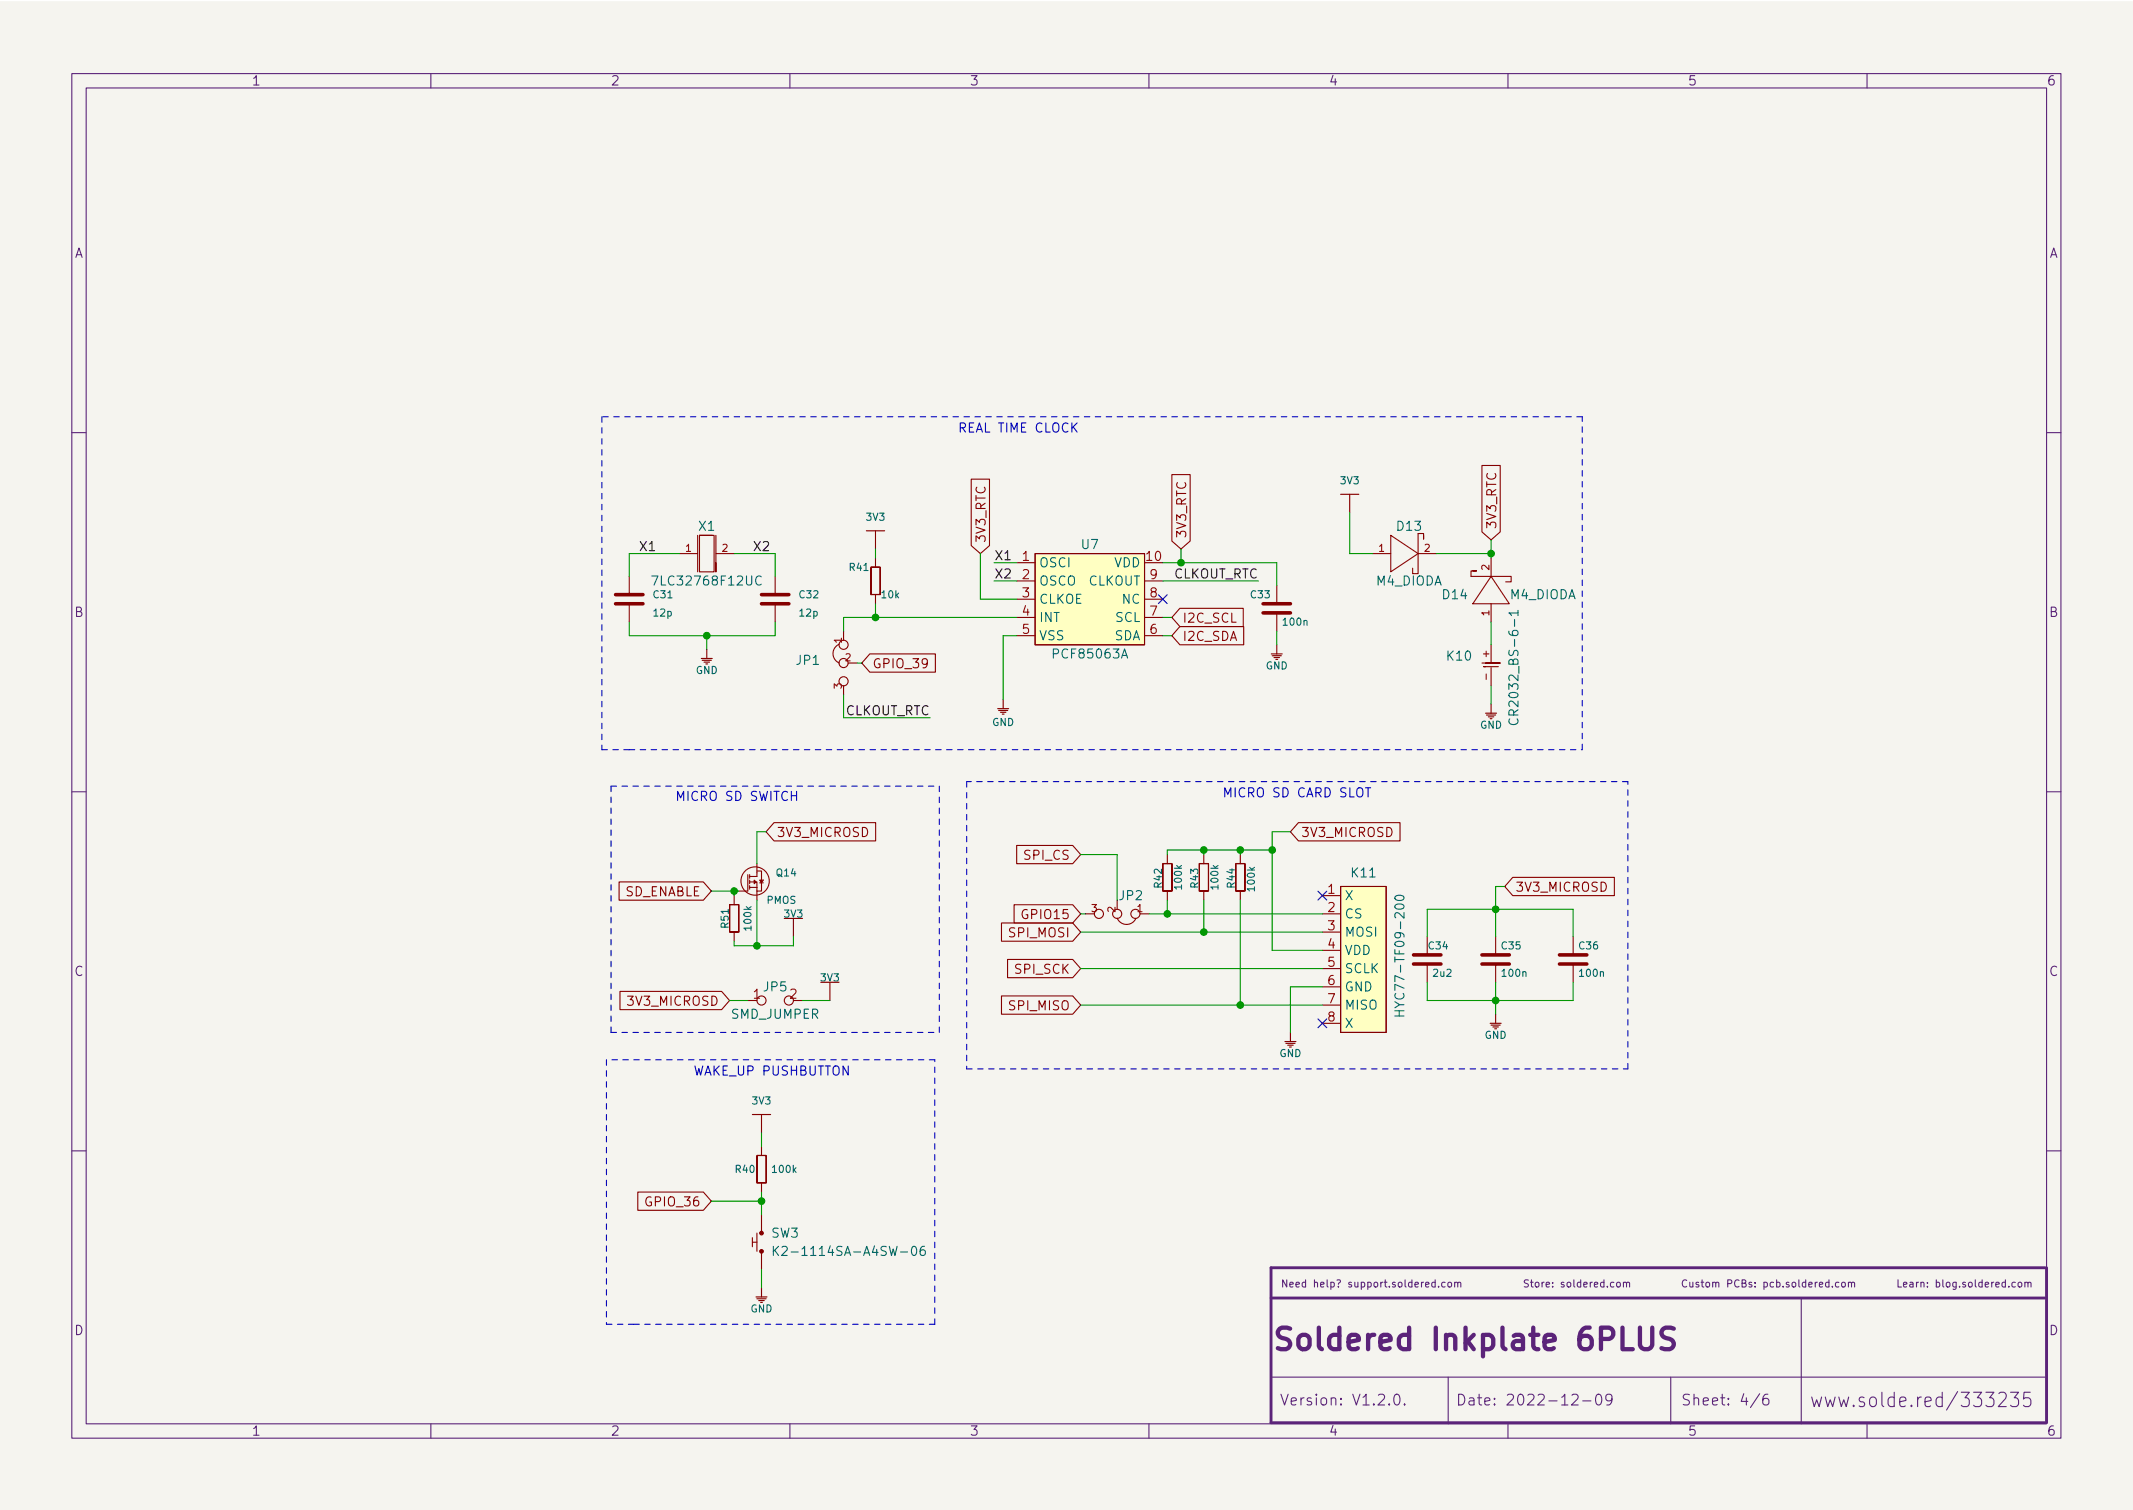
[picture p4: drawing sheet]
<svg xmlns="http://www.w3.org/2000/svg" width="297mm" height="210mm" viewBox="0 0 297 210" stroke-linecap="round" stroke-linejoin="round" font-family="sans-serif">
<path d="M0 .2h297v210.1h-297z" fill="#f5f4ef" stroke="#f5f4ef" stroke-width=".14"/>
<g fill="none" stroke="#5b2379" stroke-width=".15">
<path d="M10 10.2h277v190.1h-277zM12 12.2h273v186.1h-273zM60 10.2v2M110 10.2v2M160 10.2v2M210 10.2v2M260 10.2v2M10 60.2h2M285 60.2h2M10 110.2h2M285 110.2h2M10 160.2h2"/>
<path d="M199.9 178.6l-.3-.1-.2 .2 .1 .5h.4M199.9 178.2v1M200.3 179.1v.1M201.2 178.6l-.2-.1-.2 .2 .1 .5h.3M201.7 178.6l.3-.1 .1 .2v.3l-.1 .2h-.3l-.1-.2zM202.6 178.6l.1-.1 .3 .1v.6M202.6 178.5v.7M203 178.7l.1-.2 .3 .1v.6M225.2 178.6l.1-.1 .3 .1v.4v.2h-.3l-.1-.1zM226.1 178.6l.1-.1 .3 .1v.6M226.1 178.5v.7M226.5 178.7l.1-.2 .3 .1v.6"/>
<path d="M234.9 178.3a.47 .47 0 0 0-.7 .3 .47 .47 0 0 0 .5 .6l.2-.1M235.3 178.5l.1 .7h.2l.1-.1M235.7 178.5v.7M236.6 178.6l-.3-.1-.1 .2v.1l.4 .1v.3h-.4M236.9 178.5h.4M237 178.2v.9l.3 .1M237.6 178.6l.3-.1 .2 .2v.3l-.2 .2h-.3v-.2zM238.5 178.6l.1-.1 .3 .1v.6M238.5 178.5v.7M238.9 178.7l.2-.2 .2 .1 .1 .6M240.6 178.7h.5l.1-.2-.1-.2-.5-.1v1M242.2 178.3a.47 .47 0 0 0-.7 .3 .47 .47 0 0 0 .5 .6l.2-.1"/>
<path d="M242.6 178.7l.4-.1 .1-.1v-.2l-.5-.1v1h.4l.1-.1 .1-.2-.3-.2M243.9 178.6l-.2-.1-.1 .2v.1l.3 .1v.3h-.3M244.4 179.1v.1M244.4 178.6v.1M245.6 178.6l.3-.1 .2 .2-.1 .5h-.4M245.6 178.5v1M247 178.6l-.3-.1-.2 .2 .1 .5h.4M247.4 178.6l.3-.1 .2 .2-.1 .5h-.4M247.4 178.2v1M248.3 179.1v.1M249.1 178.6l-.2-.1-.2 .2 .1 .1 .3 .1v.3h-.4M249.6 178.6l.3-.1 .2 .2v.3l-.2 .2h-.3v-.2z"/>
<path d="M250.5 178.2v.9l.1 .1M251.5 178.6l-.3-.1-.2 .2 .1 .5h.4M251.5 178.2v1M251.9 178.9l.5-.1-.1-.2-.3-.1-.1 .2v.5h.4M252.8 178.5v.7M253.1 178.5l-.3 .2M253.4 178.9l.4-.1v-.2l-.3-.1-.1 .2v.5h.4M254.7 178.6l-.3-.1-.2 .2 .1 .5h.4M254.7 178.2v1M255.2 179.1v.1M256.1 178.6l-.3-.1-.2 .2 .1 .5h.4M256.5 178.6l.1-.1 .3 .1 .1 .4-.1 .2h-.3l-.1-.1z"/>
<path d="M257.4 178.6l.2-.1 .2 .1v.6M257.4 178.5v.7M257.8 178.7l.2-.2 .2 .1 .1 .6M280.6 178.6l-.2-.1-.2 .2 .1 .5h.3M281.1 178.6l.1-.1 .3 .1 .1 .4-.1 .2h-.3l-.1-.1zM282 178.6l.1-.1 .3 .1v.6M282 178.5v.7M282.4 178.7l.2-.2 .2 .1v.6M285 160.2h2M60 198.3v2M110 198.3v2M160 198.3v2"/>
<path d="M177 191.8h108M194.3 194.2a.36 .36 0 0 1 .6 .2 .77 .77 0 0 1-.4 1.2 1 1 0 0 1-.2-1.4zM195.6 195.5l.1 .1h-.1h-.1l.1-.1v.1M201.7 191.8v6.5M210 198.3v2M218.9 194.3l.2-.2 .5 .1a.41 .41 0 0 1 .1 .6l-.9 .8h1M220.4 195.1h1.2M222.4 194.2a.36 .36 0 0 1 .6 .2 .77 .77 0 0 1-.4 1.2 1 1 0 0 1-.2-1.4zM224.5 194.8l-.3 .3h-.3l-.3-.3v-.4l.2-.2 .4-.1 .2 .2a.99 .99 0 0 1-.3 1.3h-.3M232.7 191.8v6.5M245.1 194.1l-1.3 1.9M246.2 194.1a.59 .59 0 0 0-.7 .7v.5l.1 .3h.5l.2-.1v-.5l-.1-.2-.4-.1-.3 .3"/>
<path d="M250.8 180.7v17.6M260 198.3v2M270.5 194.6l-.5-.1-.4 .4v.6l.2 .3 .2 .1 .5-.1M270.5 193.9v2M272.6 193.8l-1.5 2.5M282.7 193.9h-.8l-.1 .9 .2-.2 .6 .1 .2 .3-.1 .7-.2 .2h-.5l-.2-.2"/>
</g>
<path d="M228.4 184.9v2.4l.1 .3 .4 .3h.6l.4-.3 .2-.3v-2.4M233.1 185l-.4-.1h-.8a.73 .73 0 0 0-.5 .7 .73 .73 0 0 0 .5 .7 1.1 1.1 0 0 1 1.2 .7 .77 .77 0 0 1-.6 .9h-.7l-.4-.2" fill="none" stroke="#5b2379" stroke-width=".6"/>
<path d="M284.8 176.5h-107.8v21.6h107.9M285 176.5v21.6M177 180.7h108" fill="none" stroke="#5b2379" stroke-width=".4"/>
<g fill="none" stroke="#840000" stroke-width=".15">
<path d="M94.6 77.1h2.6M97.2 74.5v5.1M97.4 74.5v5.1h2v-5.1h-2h1.8M99.7 74.5v5.1v-1.2M99.7 77.1h2.5M121.3 79v3.8zM121.3 79h1.3zM121.9 73.9v2.5M121.9 77.7v1.3M122.6 79v3.8zM135.3 66.7h2.5v9.3l-1.3 1.1-1.2-1.1zM141.6 78.4h2.5"/>
<path d="M144.1 77.1h15.3v12.7h-15.3zM163.2 66.1h2.5v9.2l-1.2 1.1-1.3-1.1zM188 68.8v2.6M191.1 77.1h2.6M193.7 74.5l3.8 2.6-3.8 2.5zM197.5 77.1h2.5M198.2 74.5v.6v-.8h-.7v5.6h-.8v-.8M205.1 79.5h.5h-.7v.8h5.5v.7h-.7M206.4 64.8h2.5v9.3l-1.3 1.1-1.2-1.1zM207.6 77.7v2.6M87.6 80.3v2.5M87.6 84.1v2.5"/>
<path d="M107.9 80.3v2.5M107.9 84.1v2.5M116.9 89.7a1.42 1.42 0 0 0-.9 1.3 1.42 1.42 0 0 0 .9 1.3M117.5 87.9v1.2M117.5 95.5v1.3M118.1 92.3h1.3M121.1 91.1h9.2v2.5h-9.2l-1.1-1.3zM121.3 82.8h1.3zM121.9 82.8v1.3M141.6 80.9h2.5M141.6 83.4h2.5M141.6 86h2.5"/>
<path d="M141.6 88.5h2.5M159.4 80.9h2.5M159.4 83.4h2.5M159.4 86h2.5M159.4 88.5h2.5M164.3 87.2h8.9v2.6h-8.9l-1.1-1.3zM164.3 84.7h8.8v2.5h-8.8l-1.1-1.2zM177.8 81.5v2.6M177.8 85.3v2.6M206.4 92.3h2.5h-2M206.9 92.8h-.3h2.1M207.6 80.3l2.6 3.8h-5.1z"/>
<path d="M207.6 84.1v2.5M207.6 89.8v2.5M207.6 93v2.5M107.8 114.5h14.1v2.6h-14.1l-1.1-1.3zM141.6 117.7h7.8l1.1 1.3-1.1 1.3h-7.8zM162.6 119v1.3M167.6 119v1.3M172.7 119v1.3M180.8 114.5h14.2v2.6h-14.2l-1.1-1.3zM86.2 122.8h11.7l1.2 1.3-1.2 1.2h-11.7zM86.3 138h14.2l1.1 1.3-1.1 1.3h-14.2zM101.6 129.8h1.3z"/>
<path d="M101.6 126v3.8zM101.6 126h1.3zM102.2 124.7v1.3M102.2 129.8v1.3M102.9 126v3.8zM104.1 139.3h1.3M104.1 121.8v2.3h-1.2M104.4 122.8h1v.8M104.4 121.8v.5M104.4 122.5v.6M104.4 123.3v.5M104.4 123.6h1"/>
<path d="M105 122.5l.3 .3-.3 .3zM105.4 121.3h.6v2.8h-.6M105.4 120.3v1.7h-1M105.4 123.6v1.7M105.8 122.5h.5l-.3 .4zM105.8 122.9h.5M110.5 139.3h1.3M110.5 127.9v2.5M115.6 136.8v2.5M139.5 128.5h9.9l1.1 1.3-1.1 1.3h-9.9zM139.5 138.7h9.9l1.1 1.2-1.1 1.3h-9.9zM140.3 133.6h9.1l1.1 1.3-1.1 1.2h-9.1z"/>
<path d="M141.2 126h8.2l1.1 1.2-1.1 1.3h-8.2zM151.1 127.2h1.3M155.6 125.3v1.3M155.6 127.8a1.42 1.42 0 0 0 1.3 .9 1.42 1.42 0 0 0 1.3-.8M158.7 127.2h1.3M161.9 124l1.3 .1zM161.9 120.3l.1 3.8zM161.9 120.2l1.3 .1zM162.6 124.1v1.2M163.2 120.3v3.8zM167 124l1.3 .1zM167 120.3v3.8z"/>
<path d="M167 120.2l1.3 .1zM167.6 124.1v1.2M168.3 120.3v3.8zM172.1 124l1.3 .1zM172.1 120.3v3.8zM172.1 120.2l1.3 .1zM172.7 124.1v1.2M173.4 120.3v3.8zM184.1 127.2h2.6M184.1 124.7h2.6M184.1 129.8h2.6M184.1 132.3h2.6"/>
<path d="M184.1 134.9h2.6M184.1 137.4h2.6M184.1 139.9h2.6M186.7 123.4h6.3v20.4h-6.3zM198.8 130.4v2.6M198.8 134.2v2.6M208.3 130.4v2.6M208.3 134.2v2.6M210.7 122.2h14.1v2.5h-14.1l-1.2-1.3zM219.1 130.4v2.6M219.1 134.2v2.6M106 155.2v2.5"/>
<path d="M106 159.6v1.3M184.1 142.5h2.6M88.8 166h9.1l1.2 1.3-1.2 1.2h-9.1zM104.8 173h.6M104.8 172.3v1.3M105.4 164.7h1.3zM105.4 160.9v3.8zM105.4 160.9h1.3zM105.4 171.7v2.5M106 164.7v1.3M106 169.2v2.5M106 174.2v2.6"/>
<path d="M106.7 160.9v3.8z"/>
<circle cx="117.5" cy="94.9" r=".63"/>
<circle cx="117.5" cy="89.8" r=".63"/>
<circle cx="117.5" cy="92.3" r=".63"/>
<circle cx="105.2" cy="122.7" r="1.97"/>
<circle cx="106" cy="139.3" r=".63"/>
<circle cx="109.9" cy="139.3" r=".63"/>
<circle cx="153" cy="127.2" r=".63"/>
<circle cx="155.6" cy="127.2" r=".63"/>
<circle cx="158.1" cy="127.2" r=".63"/>
</g>
<g fill="none" stroke="#006464" stroke-width=".15">
<path d="M90.8 80.2h.8l-.5 1.3M106 80.3a.51 .51 0 0 0-.6 0 .51 .51 0 0 0-.2 .6 .48 .48 0 0 0 .3 .5 .48 .48 0 0 0 .5-.1M211.4 85.3h-1.3l.4 .4M211.4 85v.7M210.2 100.1a.51 .51 0 0 0 0 .6 .51 .51 0 0 0 .7 .2 .48 .48 0 0 0 .4-.3 .48 .48 0 0 0 0-.5M194.4 124.8l.3-.1h.6l.2 .1v.3a.79 .79 0 0 1-1.3 0zM194.2 141.5h1.3M194.2 140.7h1.3M194.9 140.7v.8M107.7 173.5v1.3M107.9 174.1l.5 .7M108.4 173.5l-.7 .8"/>
<path d="M108.9 173.7l.2-.2h.3l.2 .2v.2v.2l-.8 .7h.8M127 173.7l.4-.2a.79 .79 0 0 1 0 1.3h-.3l-.1-.2-.1-.6zM128.7 173.5a.5 .5 0 0 0-.6 .6v.5l.2 .2h.3l.2-.1 .1-.4-.2-.2-.3-.1-.3 .3"/>
</g>
<g fill="none" stroke="#840000" stroke-width=".16">
<path d="M120.6 73.9h2.6M186.7 68.8h2.5M97.7 91.7h1.5M97.8 91.9h1.3M98 92.2h.8M98.4 90.4v1.3M138.9 98.7h1.6M139.1 98.9h1.2M139.3 99.2h.8M139.6 99.4h.2M139.7 97.4v1.3M177 91.1h1.6"/>
<path d="M177.2 91.3h1.2M177.4 91.6h.8M177.8 89.8v1.3M206.9 99.3h1.5M207 99.6h1.3M207.3 99.8h.7M207.6 98v1.3M109.2 127.9h2.6M114.3 136.8h2.5M104.8 155.2h2.5M178.9 145h1.6M179.1 145.3h1.2"/>
<path d="M179.3 145.5h.8M179.7 143.8v1.2M207.5 142.5h1.5M207.6 142.7h1.3M207.9 143h.8M208.3 141.2v1.3M106 179.3v1.3M105.3 180.6h1.5M105.4 180.8h1.3M105.7 181.1h.7"/>
</g>
<path d="M85.7 84.1h3.8M85.7 82.8h3.8M106 84.1h3.9M106 82.8h3.9M175.9 84.1h3.8M175.9 85.3h3.8M196.8 134.2h3.9M196.8 133h3.9M206.4 134.2h3.8M206.4 133h3.8M217.2 134.2h3.8M217.2 133h3.8" fill="none" stroke="#840000" stroke-width=".5"/>
<g fill="#ffffc2" stroke="#ffffc2" stroke-width=".14">
<path d="M186.7 123.4h6.3v20.4h-6.3z"/>
<path d="M144.1 77.1h15.3v12.7h-15.3z"/>
</g>
<g fill="#840000" stroke="#840000" stroke-width=".15">
<circle cx="106" cy="174.2" r=".25"/>
<circle cx="106" cy="171.7" r=".25"/>
</g>
<path d="M149.5 59.4l.5 .8M150 58.9l-.7 .7M110.2 110.8h.7M110.9 110.2v1.3M190.2 109.7h.7M190.5 109.7v1.3" fill="none" stroke="#0000c2" stroke-width=".15"/>
<g fill="none" stroke="#0000c2" stroke-width=".15" stroke-dasharray=".8 .8">
<path d="M83.8 58v46.4M220.3 58h-136.5M83.8 104.4h3.8M85.1 109.5v34.3M85.1 109.5h45.7M87.6 104.4h132.7M134.6 108.8v40M220.3 104.4v-46.4M226.7 108.8h-92.1M84.5 147.6v36.8M85.1 143.8h45.7M130.2 147.6h-45.7"/>
<path d="M130.8 143.8v-34.3M134.6 148.8h92.1M226.7 148.8v-40M84.5 184.4h3.8M88.3 184.4h41.9M130.2 184.4v-36.8"/>
</g>
<g fill="none" stroke="#009600" stroke-width=".15">
<path d="M94.6 77.1h-7v3.2M102.2 77.1h5.7v3.2M121.9 76.4v1.3M136.5 77.1v6.3h5.1M138.4 78.4h3.2M161.9 78.4h15.9v3.1M164.5 76.4v2M188 71.4v5.7h3.1M200 77.1h7.6M207.6 75.2v2.5M87.6 86.6v1.9h20.3v-1.9M98.4 88.5v1.9"/>
<path d="M117.5 96.8v3.1h12M119.4 92.3h.6M121.9 84.1v1.9M138.4 80.9h3.2M141.6 88.5h-1.9v8.9M141.6 86h-24.1v1.9M161.9 88.5h1.3M161.9 86h1.3M161.9 80.9h13.4M177.8 87.9v1.9M207.6 86.6v3.2M207.6 95.5v2.5"/>
<path d="M106.7 115.8h-1.3v4.5M150.5 119h5.1v6.3M167.6 118.4v.6M172.7 118.4v.6M177.2 118.4h-14.6v.6M179.7 115.8h-2.5v16.5h6.9M99.1 124.1h3.8M101.6 139.3h2.5M102.2 124.1v.6M105.4 125.3v6.4M110.5 130.4v1.3h-8.3v-.6M111.8 139.3h3.8"/>
<path d="M150.5 127.2h.6M150.5 129.8h33.6M150.5 139.9h33.6M150.5 134.9h33.6M160 127.2h24.1M162.6 125.3v1.9M167.6 125.3v4.5M172.7 125.3v14.6M184.1 137.4h-4.4v6.4M198.8 130.4v-3.8h20.3v3.8M198.8 136.8v2.5h20.3v-2.5M208.3 136.8v4.4"/>
<path d="M209.5 123.4h-1.2v7M106 157.7v1.9M99.1 167.3h6.9M106 166v3.2M106 176.8v2.5"/>
</g>
<path d="M161.3 82.8l1.2 1.2M162.5 82.8l-1.2 1.2M183.5 124.1l1.3 1.2M184.8 124.1l-1.3 1.2M183.5 141.9l1.3 1.2M184.8 141.9l-1.3 1.2" fill="none" stroke="#000084" stroke-width=".15"/>
<g fill="#009600" stroke="#009600" stroke-width=".15">
<circle cx="207.6" cy="77.1" r=".46"/>
<circle cx="162.6" cy="127.2" r=".46"/>
<circle cx="167.6" cy="118.4" r=".46"/>
<circle cx="167.6" cy="129.8" r=".46"/>
<circle cx="164.5" cy="78.4" r=".46"/>
<circle cx="105.4" cy="131.7" r=".46"/>
<circle cx="102.2" cy="124.1" r=".46"/>
<circle cx="106" cy="167.3" r=".46"/>
<circle cx="208.3" cy="139.3" r=".46"/>
<circle cx="208.3" cy="126.6" r=".46"/>
<circle cx="172.7" cy="139.9" r=".46"/>
<circle cx="98.4" cy="88.5" r=".46"/>
<circle cx="121.9" cy="86" r=".46"/>
<circle cx="177.2" cy="118.4" r=".46"/>
<circle cx="172.7" cy="118.4" r=".46"/>
</g>
<text font-size="4.2" fill="#5b2379" x="177" y="188">Soldered Inkplate 6PLUS</text>
<g font-size="2.8" fill="#5b2379">
<text x="252" y="196">www.solde.red/</text>
<text x="272.8" y="196">333235</text>
</g>
<g font-size="2.1" fill="#5b2379">
<text x="178.2" y="195.7">Version: V1.2.0.</text>
<text x="202.7" y="195.7">Date: 2022-12-09</text>
<text x="234" y="195.7">Sheet: 4/6</text>
</g>
<g font-size="1.8" fill="#5b2379">
<text x="35" y="11.9">1</text>
<text x="85" y="11.9">2</text>
<text x="135" y="11.9">3</text>
<text x="185" y="11.9">4</text>
<text x="235" y="11.9">5</text>
<text x="285" y="11.9">6</text>
<text x="10.3" y="35.9">A</text>
<text x="285.3" y="35.9">A</text>
<text x="10.3" y="85.9">B</text>
<text x="285.3" y="85.9">B</text>
<text x="10.3" y="135.9">C</text>
<text x="285.3" y="135.9">C</text>
<text x="10.3" y="185.9">D</text>
<text x="285.3" y="185.9">D</text>
<text x="35" y="199.9">1</text>
<text x="85" y="199.9">2</text>
<text x="135" y="199.9">3</text>
<text x="185" y="199.9">4</text>
<text x="235" y="199.9">5</text>
<text x="285" y="199.9">6</text>
</g>
<g font-size="1.8" fill="#0000c2">
<text x="133.3" y="60.2">REAL TIME CLOCK</text>
<text x="94" y="111.5">MICRO SD SWITCH</text>
<text x="170.2" y="111">MICRO SD CARD SLOT</text>
<text x="96.5" y="149.8">WAKE_UP PUSHBUTTON</text>
</g>
<g font-size="1.8" fill="#0f0f0f">
<text x="88.9" y="76.7">X1</text>
<text x="104.8" y="76.7">X2</text>
<text x="138.4" y="80.5">X2</text>
<text x="138.4" y="78">X1</text>
<text x="163.3" y="80.5">CLKOUT_RTC</text>
<text x="117.6" y="99.6">CLKOUT_RTC</text>
</g>
<g font-size="1.8" fill="#006464">
<text x="97.3" y="73.9">X1</text>
<text x="150.6" y="76.4">U7</text>
<text x="194.6" y="73.9">D13</text>
<text x="91.5" y="81.5">7LC32768F12UC</text>
<text x="144.7" y="79">OSCI</text>
<text x="144.7" y="81.5">OSCO</text>
<text x="151.5" y="81.5">CLKOUT</text>
<text x="155.1" y="79">VDD</text>
<text x="191.6" y="81.5">M4_DIODA</text>
<text x="201" y="83.4">D14</text>
<text x="210.3" y="83.4">M4_DIODA</text>
<text x="144.7" y="84.1">CLKOE</text>
<text x="144.7" y="86.6">INT</text>
<text x="144.7" y="89.1">VSS</text>
<text x="155.1" y="89.1">SDA</text>
<text x="155.3" y="86.6">SCL</text>
<text x="156.3" y="84.1">NC</text>
<text x="110.9" y="92.6">JP1</text>
<text x="146.9" y="91.7">PCF85063A</text>
<text x="201.6" y="92">K10</text>
<text x="211.5" y="99.5" transform="rotate(-90 211.5 99.5)">CR2032_BS-6-1</text>
<text x="155.9" y="125.3">JP2</text>
<text x="187.2" y="125.3">X</text>
<text x="188.3" y="122.2">K11</text>
<text x="187.2" y="127.9">CS</text>
<text x="187.2" y="130.4">MOSI</text>
<text x="187.2" y="133">VDD</text>
<text x="187.2" y="135.5">SCLK</text>
<text x="101.8" y="141.9">SMD_JUMPER</text>
<text x="106.4" y="138">JP5</text>
<text x="187.2" y="138">GND</text>
<text x="187.2" y="140.6">MISO</text>
<text x="187.2" y="143.1">X</text>
<text x="195.6" y="140.1" transform="rotate(-90 195.6 140.1)">HYC77-TF09-200</text>
<text x="107.4" y="172.3">SW3</text>
<text x="109.5" y="174.9">K2-1114SA-A4SW-06</text>
</g>
<g font-size="1.8" fill="#840000">
<text x="137.3" y="75.7" transform="rotate(-90 137.3 75.7)">3V3_RTC</text>
<text x="165.2" y="75" transform="rotate(-90 165.2 75)">3V3_RTC</text>
<text x="208.4" y="73.7" transform="rotate(-90 208.4 73.7)">3V3_RTC</text>
<text x="164.6" y="89.2">I2C_SDA</text>
<text x="164.6" y="86.7">I2C_SCL</text>
<text x="121.4" y="93">GPIO_39</text>
<text x="108.1" y="116.5">3V3_MICROSD</text>
<text x="142.8" y="119.7">SPI_CS</text>
<text x="181.1" y="116.5">3V3_MICROSD</text>
<text x="86.9" y="124.8">SD_ENABLE</text>
<text x="211" y="124.2">3V3_MICROSD</text>
<text x="140.7" y="130.5">SPI_MOSI</text>
<text x="142.7" y="128">GPIO15</text>
<text x="141.5" y="135.6">SPI_SCK</text>
<text x="87.7" y="140">3V3_MICROSD</text>
<text x="140.7" y="140.7">SPI_MISO</text>
<text x="90.3" y="168">GPIO_36</text>
</g>
<g font-size="1.8" fill="#a90000">
<text x="142.4" y="78.1">1</text>
<text x="142.4" y="80.6">2</text>
<text x="142.4" y="83.2">3</text>
<text x="159.7" y="78.1">10</text>
<text x="160.2" y="83.2">8</text>
<text x="160.2" y="80.6">9</text>
<text x="142.4" y="85.7">4</text>
<text x="142.4" y="88.3">5</text>
<text x="160.2" y="88.3">6</text>
<text x="160.2" y="85.7">7</text>
<text x="184.9" y="124.5">1</text>
<text x="184.9" y="127">2</text>
<text x="184.9" y="129.5">3</text>
<text x="184.9" y="132.1">4</text>
<text x="184.9" y="134.6">5</text>
<text x="184.9" y="137.2">6</text>
<text x="104.9" y="139.1">1</text>
<text x="110" y="139.1">2</text>
<text x="184.9" y="139.7">7</text>
<text x="184.9" y="142.2">8</text>
</g>
<g font-size="1.4" fill="#006464">
<text x="186.7" y="67.4">3V3</text>
<text x="120.7" y="72.5">3V3</text>
<text x="91" y="83.3">C31</text>
<text x="111.4" y="83.3">C32</text>
<text x="118.3" y="79.5">R41</text>
<text x="122.8" y="83.3">10k</text>
<text x="174.2" y="83.3">C33</text>
<text x="91.1" y="85.8">12p</text>
<text x="111.4" y="85.8">12p</text>
<text x="178.8" y="87.1">100n</text>
<text x="96.9" y="93.8">GND</text>
<text x="176.3" y="93.2">GND</text>
<text x="138.2" y="101.1">GND</text>
<text x="206.1" y="101.5">GND</text>
<text x="106.8" y="125.8">PMOS</text>
<text x="108.2" y="122">Q14</text>
<text x="161.8" y="123.6" transform="rotate(-90 161.8 123.6)">R42</text>
<text x="164.6" y="123.7" transform="rotate(-90 164.6 123.7)">100k</text>
<text x="166.9" y="123.6" transform="rotate(-90 166.9 123.6)">R43</text>
<text x="169.7" y="123.7" transform="rotate(-90 169.7 123.7)">100k</text>
<text x="172" y="123.6" transform="rotate(-90 172 123.6)">R44</text>
<text x="174.7" y="124" transform="rotate(-90 174.7 124)">100k</text>
<text x="101.5" y="129.2" transform="rotate(-90 101.5 129.2)">R51</text>
<text x="104.6" y="129.4" transform="rotate(-90 104.6 129.4)">100k</text>
<text x="109.3" y="127.7">3V3</text>
<text x="114.3" y="136.6">3V3</text>
<text x="199" y="132.2">C34</text>
<text x="199.7" y="136">2u2</text>
<text x="209.2" y="132.2">C35</text>
<text x="209.3" y="136">100n</text>
<text x="219.9" y="132.2">C36</text>
<text x="220.1" y="136">100n</text>
<text x="178.2" y="147.2">GND</text>
<text x="206.7" y="144.6">GND</text>
<text x="104.8" y="153.8">3V3</text>
<text x="102.5" y="163.3">R40</text>
<text x="107.7" y="163.3">100k</text>
<text x="104.5" y="182.7">GND</text>
</g>
<g font-size="1.4" fill="#a90000">
<text x="95.5" y="76.8">1</text>
<text x="100.6" y="76.8">2</text>
<text x="192" y="76.8">1</text>
<text x="198.4" y="76.8">2</text>
<text x="207.4" y="79.4" transform="rotate(-90 207.4 79.4)">2</text>
<text x="117.2" y="89.5" transform="rotate(-90 117.2 89.5)">1</text>
<text x="207.4" y="85.7" transform="rotate(-90 207.4 85.7)">1</text>
<text x="117.2" y="95.9" transform="rotate(-90 117.2 95.9)">3</text>
<text x="117.7" y="92.1">2</text>
<text x="207.4" y="94.5" transform="rotate(-90 207.4 94.5)">-</text>
<text x="207.4" y="91.5" transform="rotate(-90 207.4 91.5)">+</text>
<text x="152" y="127">3</text>
<text x="155.3" y="127" transform="rotate(-90 155.3 127)">2</text>
<text x="158.4" y="127">1</text>
</g>
<g font-size="1.4" fill="#5b2379">
<text x="178.3" y="179.3">Need help? support.soldered.com</text>
<text x="212" y="179.3">Store: soldered.com</text>
<text x="264" y="179.3">Learn: blog.soldered.com</text>
</g>
</svg>
